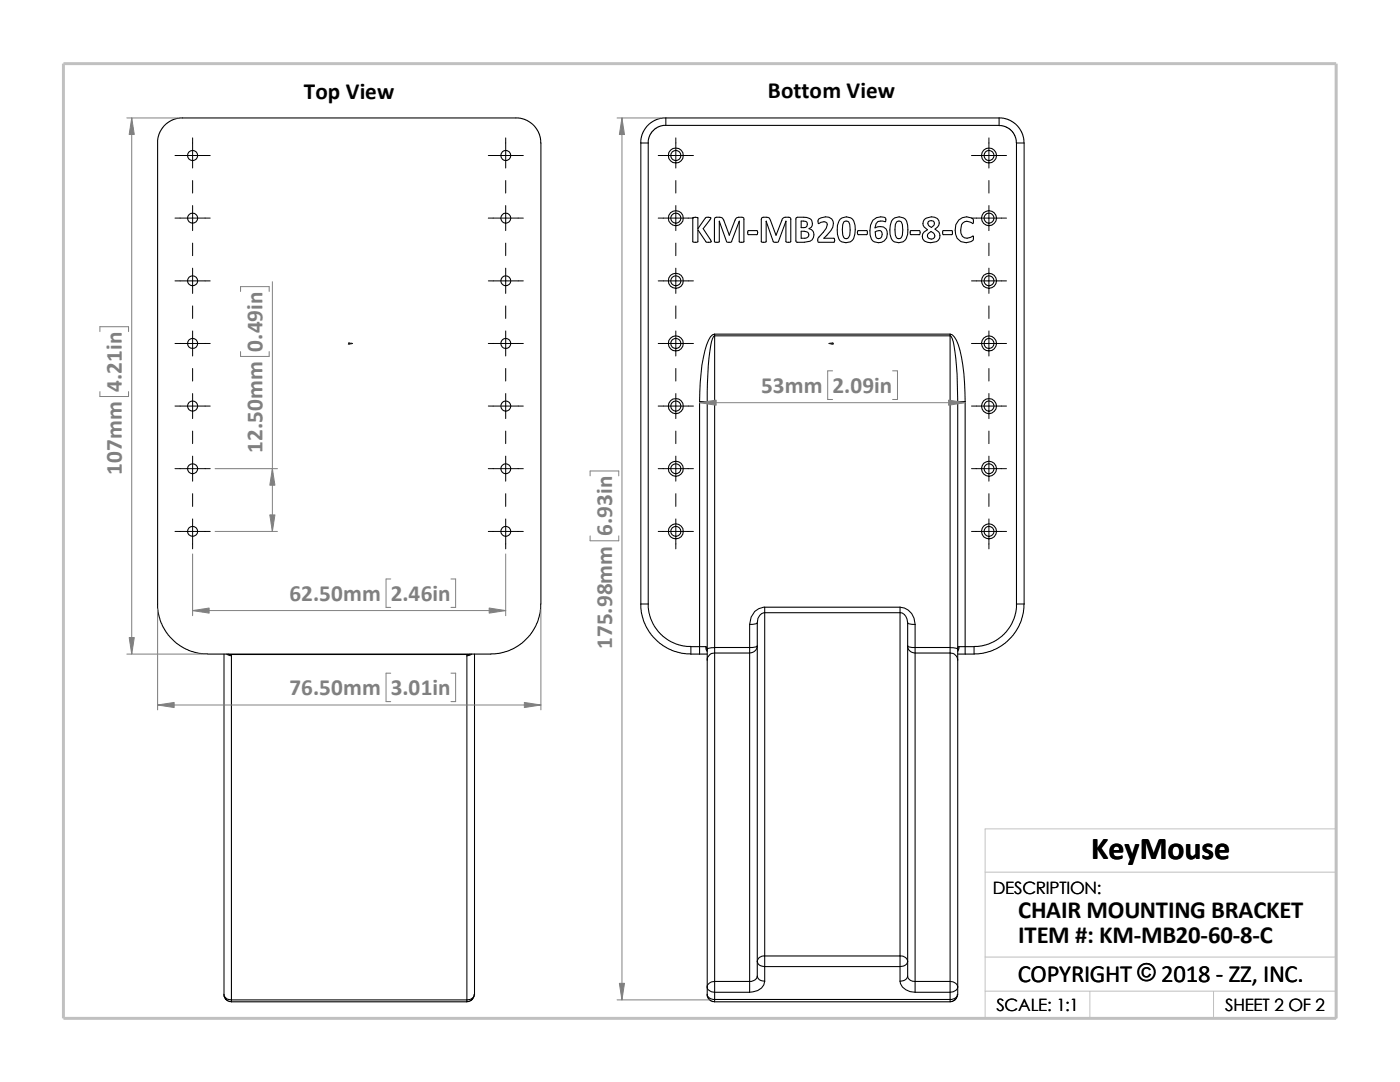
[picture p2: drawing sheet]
<svg xmlns="http://www.w3.org/2000/svg" width="279mm" height="216mm" viewBox="0 0 279 216" stroke-linecap="round" stroke-linejoin="round" font-family="sans-serif">
<path d="M196.6 174h70.1M196.6 197.8h70.1M196.6 191h70.1M217.5 197.8v5.4M242.2 197.8v5.4M26.8 203.2h239.9v-37.8h-70.1v37.8" fill="none" stroke="#c0c0c0" stroke-width=".2"/>
<path d="M12.7 12.7h254v190.5h-254z" fill="none" stroke="#c0c0c0" stroke-width=".59"/>
<g fill="none" stroke="#000" stroke-width=".21">
<path d="M31.5 28.5l.2-1.6 .9-1.7 1.5-1.1 1.7-.6h67.7l1.8 .6 1.4 1.1 1 1.7 .2 1.6v92M31.5 28.5v92.9l.4 2.3 .7 1.5 .9 1.5 1.4 1.4 1.8 1.2 1.6 .7 1.5 .4 1.6 .1M127.9 28.5v92M127.9 28.5h1.5M129.4 28.5v92M132.9 23.5l-.9 .1-1.1 .3-1.1 .7-.7 .6-1 1.7-.2 1.6M132.9 23.5h66.5M132.9 25h-.6l-.9 .3-1.1 .8-.8 1.3-.1 1.1M132.9 23.5v1.5M199.4 23.5v1.5h-66.5M199.4 23.5l.9 .1 1 .3 .8 .4 .9 .8 1 1.5 .3 1v.9M199.4 25.1l1.3 .2 1.1 .7 .7 1 .4 1.5"/>
<path d="M202.9 28.5v92M202.9 28.5h1.5v92M138.3 43.4a.91 .91 0 0 1 1 .1v2.1l1.5-2.1a.87 .87 0 0 1 1.1 0l-1.6 2.1 1.6 2.6a.72 .72 0 0 1-1.1 0l-1.5-2.4v2.4a.69 .69 0 0 1-1 0zM143.6 44.2l-.1 4.1a.7 .7 0 0 1-.9-.1v-4.4l.1-.4 .9-.1 .6 .2 1.3 3.4M143.6 44.2l1.4 4a.85 .85 0 0 0 1 0l1.5-4M143.6 44.2h.1M145.5 46.9h.1M147.5 44.2v4a.59 .59 0 0 0 1 0v-4.6l-.4-.3h-.7a.71 .71 0 0 0-.7 .6l-1.2 3M147.5 44.2h.1M149.3 46.1l1.7-.1a.49 .49 0 0 1 0 .8h-1.6l-.2-.1zM152.9 44.2v4a.7 .7 0 0 1-.9 .1l-.1-4.5 .2-.4 .9-.1 .5 .2 1.4 3.4 1.1-3a.71 .71 0 0 1 .7-.6h.7a.37 .37 0 0 1 .4 .5v4.4a.66 .66 0 0 1-.9 .1l-.1-4.1M152.9 44.2l1.4 4a.91 .91 0 0 0 1.1 0l1.4-4"/>
<path d="M152.9 44.2h.1M156.8 44.2h.1M158.9 43.4h.1a4.5 4.5 0 0 1 2.8 .4 1.19 1.19 0 0 1-.3 1.8 1.32 1.32 0 0 1 1 1.2 1.32 1.32 0 0 1-.8 1.3l-1.2 .2h-1.5l-.2-.2zM159.9 46.1a1.09 1.09 0 0 1 1.5 .8 .73 .73 0 0 1-.8 .6h-.7zM159.9 44.1l1 .1a.69 .69 0 0 1 .2 .8 .69 .69 0 0 1-.7 .4h-.5zM163.4 43.7a1.96 1.96 0 0 1 2.8 .4 2.73 2.73 0 0 1-1.2 2.8l-.6 .6h2a.56 .56 0 0 1 0 .8h-3.1a.91 .91 0 0 1 .1-1l1.5-1.7 .2-.8a.64 .64 0 0 0-.6-.6l-1.1 .4-.2-.5zM167.7 43.7a1.74 1.74 0 0 1 1.9-.3 1.74 1.74 0 0 1 1 1.6 4.2 4.2 0 0 1-.5 3 1.72 1.72 0 0 1-1.9 .4 1.72 1.72 0 0 1-1.1-1.6 3.8 3.8 0 0 1 .6-3.1zM168.4 44.3a.78 .78 0 0 1 1 0 4 4 0 0 1-.1 3.1 .62 .62 0 0 1-.9 0 4.3 4.3 0 0 1 0-3.1zM171.2 46.1l1.7-.1a.56 .56 0 0 1 0 .8h-1.7l-.1-.4zM174.2 43.9a2.09 2.09 0 0 1 2.5-.4l.1 .6-.1 .1a1.55 1.55 0 0 0-1.9 .4l-.2 .9a1.69 1.69 0 0 1 2.4 .6 1.74 1.74 0 0 1-1.2 2.3 1.74 1.74 0 0 1-2.1-1.5v-2zM174.7 46.3a.84 .84 0 0 1 1.3 .1l-.1 .9a.63 .63 0 0 1-.6 .3 .63 .63 0 0 1-.5-.5zM178.2 43.7a1.72 1.72 0 0 1 1.9-.3 1.72 1.72 0 0 1 1 1.6 3.3 3.3 0 0 1-.9 3.3 1.71 1.71 0 0 1-2.6-1.5 4 4 0 0 1 .6-3.1z"/>
<path d="M178.9 44.3a.72 .72 0 0 1 1 0 4.3 4.3 0 0 1 0 3.1 .66 .66 0 0 1-1 0 4 4 0 0 1 0-3.1zM181.7 46.1l1.7-.1a.49 .49 0 0 1 0 .8h-1.6l-.1-.1zM184.5 43.8a1.97 1.97 0 0 1 2.9 .2 1.35 1.35 0 0 1-.8 1.7l.8 .6a1.36 1.36 0 0 1-.5 1.9 2.18 2.18 0 0 1-2.8-.5 1.35 1.35 0 0 1 1-1.9l-.7-.5a1.21 1.21 0 0 1 .1-1.5zM185.3 46.6l.5-.4 .5 .3a.67 .67 0 0 1 .2 .8 .67 .67 0 0 1-.7 .4l-.4-.1a.64 .64 0 0 1-.1-1zM185.3 44.2a.73 .73 0 0 1 1.2 .4l-.1 .4-.5 .4-.4-.3a.65 .65 0 0 1-.2-.9zM188.1 46.1l1.8-.1a.56 .56 0 0 1 0 .8h-1.7zM191.3 43.9a2.17 2.17 0 0 1 2.9-.2l.1 .7-.2 .2a1.39 1.39 0 0 0-2.2 .2 2.01 2.01 0 0 0 .6 2.7 2.26 2.26 0 0 0 1.7-.4l.1 .7a2.12 2.12 0 0 1-2.5 .4 2.12 2.12 0 0 1-1.2-2.3l.2-1.1zM142.6 66.7v.3M142.6 67v62.2M142.6 67h47M142.6 66.7h47M142.6 66.7l-.4 .1a6 6 0 0 0-1.5 3.2 45.6 45.6 0 0 0-1.1 10.1"/>
<path d="M142.6 67a2.79 2.79 0 0 0-.8 2.1l-.4 3.9-.3 7.1M189.6 67a2.79 2.79 0 0 1 .8 2.1l.6 5.6 .1 5.4M189.6 66.7a2.68 2.68 0 0 1 1.7 2.1 37.2 37.2 0 0 1 1.3 11.3M189.6 66.7v.3M189.6 67v62.2M139.6 80.1v48.9M139.6 80.1h1.5M141.1 80.1v49.4M191.1 80.1h1.5M191.1 80.1v49.4M192.6 80.1v48.9M44.7 130.5v67.9"/>
<path d="M45.3 130.5l.9 .4M45.5 130.5l.6 .1M46.1 130.6h47.2M46.1 130.6l.1 .3M46.2 130.9v68.6M93.2 130.9v68.6M93.3 130.6l-.1 .3M93.9 130.5l-.6 .1M94.1 130.5l-.9 .4M94.7 130.5v67.9a1.44 1.44 0 0 1-1.5 1.1M107.9 120.5l-.1 1.6-.4 1.6-.6 1.5-1 1.5-1.7 1.7-1.4 .9-1.6 .7-1.6 .4-1.5 .1h-56.6M127.9 120.5l.1 1.8 .6 2 .9 1.8 1.1 1.2 1.7 1.5 1.7 1 2 .5 1.9 .2"/>
<path d="M127.9 120.5h1.5M129.4 120.5l.1 1.5 .4 1.5 .7 1.5 1.2 1.5 1.6 1.3 1.5 .7 1.5 .4 1.5 .1M137.9 130.5h1.7M139.6 129h1.2M139.6 130.5h1.5M139.6 129h-1.7v1.5M139.6 129v1.5M140.8 129l.3 .2v.5M140.8 129l.3 1M141.1 131.7v65.2M141.1 129.5v2.2M142.6 130.3v65.5"/>
<path d="M142.6 129.2v1.1M142.6 130.3h7M142.6 129.2h7M142.6 130.3a1.45 1.45 0 0 0-1.5 1.4M142.6 129.2l-1 .1-.5 .2M149.6 124.6v4.6M149.6 130.3v65.5M149.6 129.2v1.1M149.6 129.2a1.92 1.92 0 0 0 1.5-.3 1.52 1.52 0 0 1-1.5 1.4M151.1 124.3v67.6M151.1 124.3l-.6 .2-.9 .1M152.6 122.3v68.5"/>
<path d="M152.6 121.2v1.1M152.6 122.3h-.1a1.74 1.74 0 0 0-1.4 2M152.6 121.2a3.2 3.2 0 0 0-3 3.4M152.6 122.3h27M152.6 121.2h27M179.6 122.3v68.5M179.6 122.3a1.75 1.75 0 0 1 1.5 2M179.6 121.2a3.3 3.3 0 0 1 3 3.4M179.6 121.2v1.1M181.1 124.3v67.6M181.1 124.3l.3 .2 1.2 .1M182.6 130.3h7"/>
<path d="M182.6 124.6v4.6M182.6 129.2h7M182.6 129.2a1.71 1.71 0 0 1-1.5-.3 1.45 1.45 0 0 0 1.5 1.4M182.6 130.3v65.5M182.6 129.2v1.1M189.6 130.3v65.5M189.6 130.3a1.53 1.53 0 0 1 1.5 1.4M189.6 129.2v1.1M189.6 129.2l1.3 .2 .2 .1M191.1 130.5h1.5M191.1 131.7v65.2M191.1 129.5v2.2"/>
<path d="M191.4 129l-.2 .2-.1 .5M191.4 129l-.3 1M191.4 129h1.2M192.6 129h1.8M192.6 129v1.5M194.4 129v1.5h-1.8M202.9 120.5l-.1 1.5-.4 1.5-.8 1.5-1.2 1.5-1.6 1.3-1.4 .7-1.6 .4-1.4 .1M202.9 120.5h1.5M204.4 120.5l-.2 1.8-.6 2-1.3 2.4-1.4 1.4-1.8 1.2-1.6 .7-1.5 .4-1.6 .1M44.7 198.4l.1 .7 .4 .5 1 .3M44.7 198.4a1.35 1.35 0 0 0 1.5 1.1M46.2 199.5v.4"/>
<path d="M46.2 199.9h47M46.2 199.5h47M93.2 199.5v.4M94.7 198.4l-.4 .9-.4 .4-.7 .2M141.1 196.9a1.37 1.37 0 0 0 1.5 1.1M141.1 198.4a1.3 1.3 0 0 0 1.5 1M141.1 196.9v1.5M141.1 198.4l.2 .7 .3 .5 1 .3M142.6 195.8v2.2M142.6 199.4v.5M142.6 199.9h47M142.6 198h7"/>
<path d="M142.6 199.4h47M142.6 198v1.4M142.6 195.8h7M142.6 195.8a1.35 1.35 0 0 0-1.5 1.1M149.6 195.8v2.2M151.1 191.9a1.3 1.3 0 0 0 1.5 1M151.1 194.8a1.3 1.3 0 0 0 1.5 1M151.1 194.8a1.3 1.3 0 0 1-1.5 1M151.1 191.9v2.9M152.6 190.8v2.1M152.6 195.8a2.41 2.41 0 0 1-2.3 2.1l-.7 .1M152.6 192.9h27"/>
<path d="M152.6 190.8h27M152.6 192.9v2.9M152.6 190.8a1.27 1.27 0 0 0-1.5 1.1M179.6 190.8v2.1M179.6 190.8a1.35 1.35 0 0 1 1.5 1.1M179.6 195.8a2.62 2.62 0 0 0 3 2.2M179.6 192.9v2.9M181.1 191.9a1.38 1.38 0 0 1-1.5 1M181.1 194.8a1.38 1.38 0 0 1-1.5 1M181.1 194.8a1.24 1.24 0 0 0 1.5 1M181.1 191.9v2.9M182.6 198h7"/>
<path d="M182.6 195.8h7M182.6 195.8v2.2M189.6 195.8v2.2M189.6 195.8a1.44 1.44 0 0 1 1.5 1.1M189.6 199.4v.5M189.6 198v1.4M191.1 198.4l-.3 .9-.5 .4-.7 .2M191.1 196.9v1.5a1.38 1.38 0 0 1-1.5 1M191.1 196.9a1.46 1.46 0 0 1-1.5 1.1"/>
<circle cx="38.4" cy="31" r="1.01"/>
<circle cx="100.9" cy="31" r="1"/>
<circle cx="134.9" cy="31" r="1.5"/>
<circle cx="134.9" cy="31" r="1.01"/>
<circle cx="197.4" cy="31" r="1"/>
<circle cx="197.4" cy="31" r="1.49"/>
<circle cx="38.4" cy="56" r="1"/>
<circle cx="38.4" cy="43.5" r="1"/>
<circle cx="100.9" cy="56" r=".99"/>
<circle cx="100.9" cy="43.5" r=".99"/>
<circle cx="134.9" cy="56" r="1"/>
<circle cx="134.9" cy="43.5" r="1.51"/>
<circle cx="134.9" cy="56" r="1.51"/>
<circle cx="134.9" cy="43.5" r="1"/>
<circle cx="197.4" cy="56" r=".99"/>
<circle cx="197.4" cy="43.5" r=".99"/>
<circle cx="197.4" cy="43.5" r="1.5"/>
<circle cx="197.4" cy="56" r="1.5"/>
<circle cx="38.4" cy="68.5" r="1"/>
<circle cx="100.9" cy="68.5" r=".99"/>
<circle cx="134.9" cy="68.5" r="1.5"/>
<circle cx="134.9" cy="68.5" r="1"/>
<circle cx="197.4" cy="68.5" r="1.49"/>
<circle cx="197.4" cy="68.5" r=".99"/>
<circle cx="38.4" cy="81" r="1.01"/>
<circle cx="38.4" cy="93.5" r="1"/>
<circle cx="100.9" cy="81" r="1"/>
<circle cx="100.9" cy="93.5" r=".99"/>
<circle cx="134.9" cy="81" r="1.01"/>
<circle cx="134.9" cy="93.5" r="1.51"/>
<circle cx="134.9" cy="81" r="1.51"/>
<circle cx="134.9" cy="93.5" r="1"/>
<circle cx="197.4" cy="81" r="1"/>
<circle cx="197.4" cy="93.5" r=".99"/>
<circle cx="197.4" cy="81.1" r="1.5"/>
<circle cx="197.4" cy="93.5" r="1.5"/>
<circle cx="38.4" cy="106" r="1"/>
<circle cx="100.9" cy="106" r=".99"/>
<circle cx="134.9" cy="106" r="1.5"/>
<circle cx="134.9" cy="106" r="1"/>
<circle cx="197.4" cy="106" r="1.49"/>
<circle cx="197.4" cy="106" r=".99"/>
</g>
<g fill="#00f" stroke="#00f" stroke-width=".2">
<path d="M70 68.5h.4l-.4 .1z"/>
<path d="M165.4 68.5h.4v.1z"/>
</g>
<path d="M69.6 68.5h.8M69.6 68.4l.2 .3M69.7 68.5h.1M69.7 68.4v.3M69.8 68.4l-.3 .3M165.4 68.5h.9M166 68.4l.3 .3M166.1 68.5h.1M166.1 68.4v.3M166.2 68.4l-.3 .3" fill="none" stroke="#00f" stroke-width=".2"/>
<g fill="none" stroke="#000" stroke-width=".2">
<path d="M34.9 31h7.1M38.4 27.5v6M38.4 36v2.5M97.5 31h6.9M100.9 27.5v6M100.9 36v2.5M131.4 31h7M134.9 27.5v6M134.9 36v2.5M193.9 31h7M197.4 27.5v6M197.4 36v2.5"/>
<path d="M34.9 56h7.1M34.9 43.5h7.1M38.4 41v5M38.4 48.5v2.5M38.4 53.5v5M97.5 56h6.9M97.5 43.5h6.9M100.9 41v5M100.9 48.5v2.5M100.9 53.5v5M131.4 56h7M131.4 43.5h7"/>
<path d="M134.9 41v5M134.9 48.5v2.5M134.9 53.5v5M193.9 56h7M193.9 43.5h7M197.4 41v5M197.4 48.5v2.5M197.4 53.5v5M34.9 68.5h7.1M38.4 61v2.5M38.4 66v5M38.4 73.5v2.5"/>
<path d="M38.4 78.5v5M97.5 68.5h6.9M100.9 61v2.5M100.9 66v5M100.9 73.5v2.5M100.9 78.5v5M131.4 68.5h7M134.9 61v2.5M134.9 66v5M134.9 73.5v2.5M134.9 78.5v5M193.9 68.5h7"/>
<path d="M197.4 61v2.5M197.4 66v5M197.4 73.5v2.5M197.4 78.5v5M34.9 93.5h7.1M34.9 81h7.1M38.4 86v2.5M38.4 91v5M38.4 98.5v2.5M97.5 93.5h6.9M97.5 81h6.9M100.9 86v2.5"/>
<path d="M100.9 91v5M100.9 98.5v2.5M131.4 93.5h7M131.4 81h7M134.9 86v2.5M134.9 91v5M134.9 98.5v2.5M193.9 93.5h7M193.9 81h7M197.4 86v2.5M197.4 91v5M197.4 98.5v2.5"/>
<path d="M34.9 106h7.1M38.4 103.5v6M97.5 106h6.9M100.9 103.5v6M131.4 106h7M134.9 103.5v6M193.9 106h7M197.4 103.5v6"/>
</g>
<g fill="none" stroke="#808080" stroke-width=".2">
<path d="M25.3 23.5h10.1M26.3 23.5v107M123.1 23.5h8.8M124.1 23.5v176M48 58.2v-1h5.7v1M54.4 56.2v49.8M19.9 66.2v-1h5.8v1M19.9 78.1v1h5.8v-1M48 70.1v1h5.7v-1M166.2 74h-1v5.7h1M178.1 74h1v5.7h-1M42.9 93.5h12.5"/>
<path d="M117.8 95v-1h5.7v1M139.6 80.3h53M38.4 110.5v12.4M42.9 106h12.5M78 115.5h-1v5.7h1M90 115.5h.9v5.7h-.9M100.9 110.5v12.4M117.8 106.9v1h5.7v-1M25.3 130.5h15.1M31.5 121.5v20.1M38.4 121.8h62.5M78 134.3h-1v5.7h1"/>
<path d="M90 134.3h.9v5.7h-.9M107.9 121.5v20.1M31.5 140.7h76.4M123.1 199.5h18.5"/>
</g>
<g fill="#808080" stroke="#808080" stroke-width=".2">
<path d="M38.4 121.8l3.3-.5v1z"/>
<path d="M97.6 121.3l3.3 .5-3.3 .5z"/>
<path d="M25.8 127.2h1l-.5 3.3z"/>
<path d="M26.3 23.5l.5 3.3h-1z"/>
<path d="M104.6 140.2l3.3 .5-3.3 .5z"/>
<path d="M31.5 140.7l3.3-.5v1z"/>
<path d="M54.4 93.5l.5 3.3h-1.1z"/>
<path d="M53.8 102.7h1.1l-.5 3.3z"/>
<path d="M139.6 80.3l3.3-.5v1.1z"/>
<path d="M189.3 79.8l3.3 .5-3.3 .6z"/>
<path d="M123.6 196.2h1l-.5 3.3z"/>
<path d="M124.1 23.5l.5 3.3h-1z"/>
</g>
<text font-size="6.4" x="217.8" y="171.4">KeyMouse</text>
<g font-size="4.9">
<text x="203.2" y="183.2">CHAIR MOUNTING BRACKET</text>
<text x="203.2" y="188.1">ITEM #: KM-MB20-60-8-C</text>
<text x="203.1" y="195.9">COPYRIGHT © 2018 - ZZ, INC.</text>
<text x="203.1" y="195.9">COPYRIGHT ©</text>
</g>
<g font-size="4.6">
<text x="60.6" y="19.7">Top View</text>
<text x="153.2" y="19.6">Bottom View</text>
</g>
<g font-size="4.6" fill="#808080">
<text x="52.4" y="70.1" transform="rotate(-90 52.4 70.1)">0.49in</text>
<text x="24.3" y="78.1" transform="rotate(-90 24.3 78.1)">4.21in</text>
<text x="151.9" y="78.5">53mm</text>
<text x="166.2" y="78.5">2.09in</text>
<text x="24.3" y="94.8" transform="rotate(-90 24.3 94.8)">107mm</text>
<text x="52.4" y="90.4" transform="rotate(-90 52.4 90.4)">12.50mm</text>
<text x="122.2" y="106.9" transform="rotate(-90 122.2 106.9)">6.93in</text>
<text x="57.7" y="120">62.50mm</text>
<text x="78" y="120">2.46in</text>
<text x="122.2" y="129.5" transform="rotate(-90 122.2 129.5)">175.98mm</text>
<text x="57.7" y="138.8">76.50mm</text>
<text x="78" y="138.8">3.01in</text>
</g>
<g font-size="3.4">
<text x="198.2" y="178.5">DESCRIPTION:</text>
<text x="198.8" y="201.7">SCALE: 1:1</text>
<text x="244.5" y="201.7">SHEET 2 OF 2</text>
</g>
</svg>
